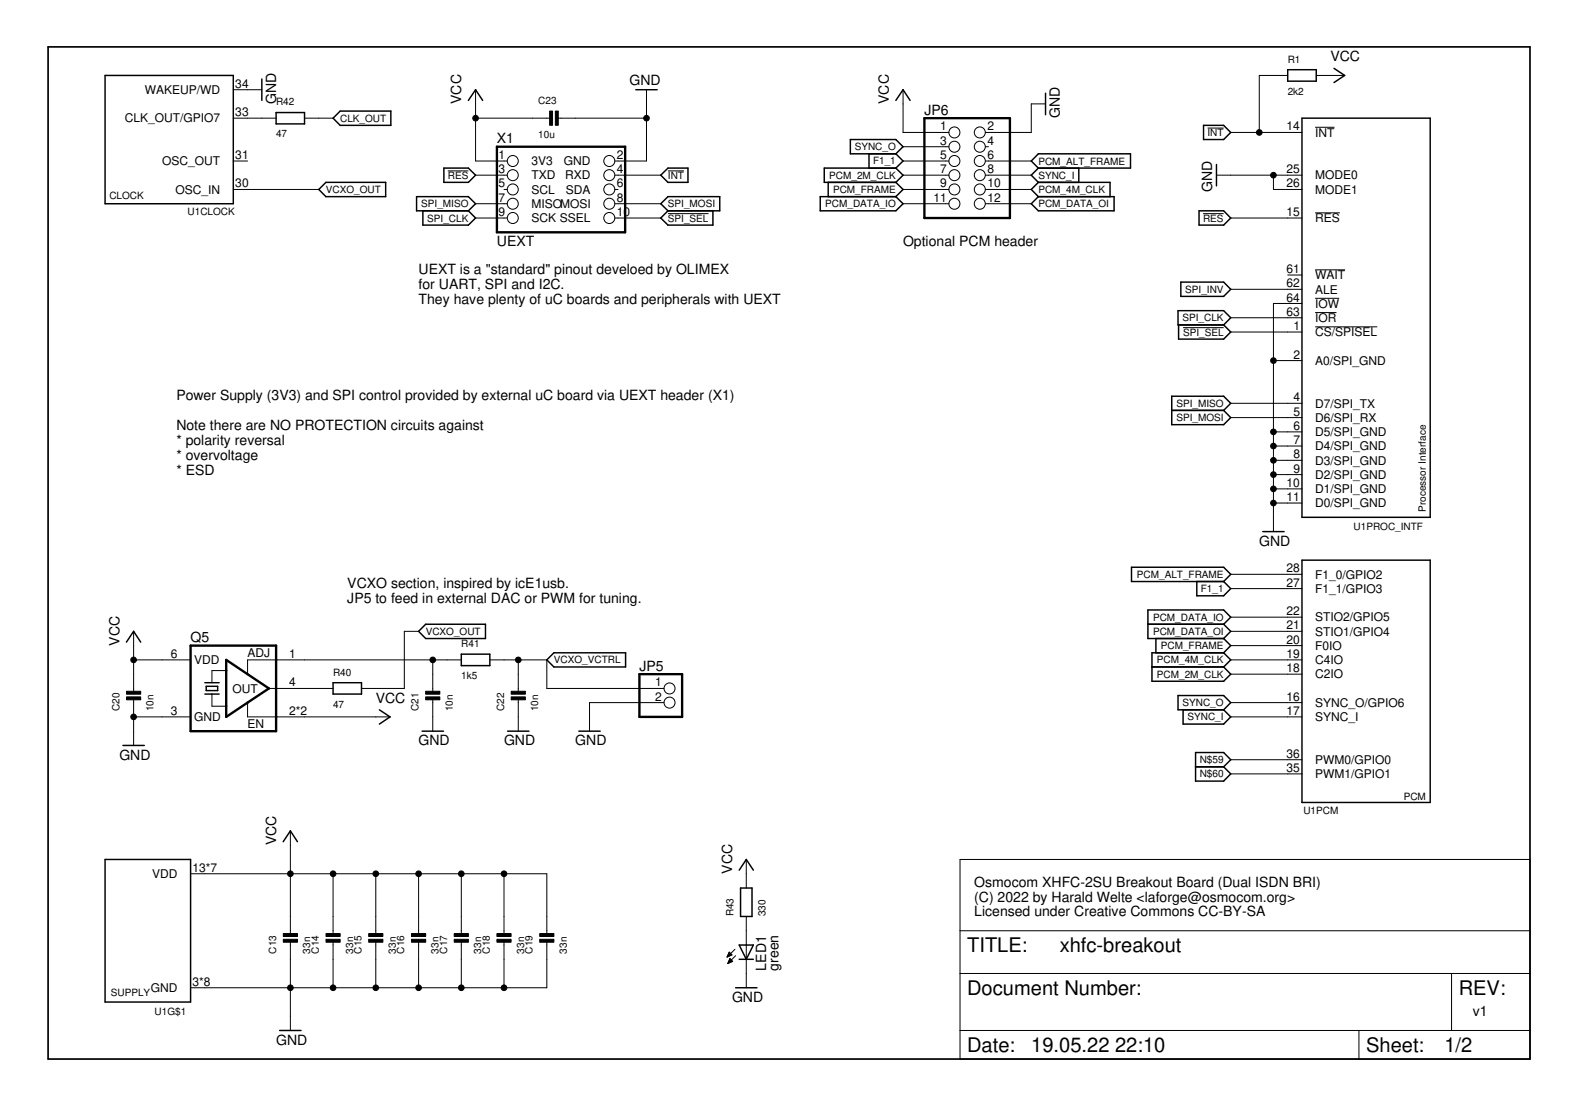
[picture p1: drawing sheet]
<svg xmlns="http://www.w3.org/2000/svg" width="297mm" height="210mm" viewBox="0 0 297 210" stroke-linecap="round" stroke-linejoin="round" font-family="sans-serif">
<g fill="none" stroke="#000" stroke-width=".19">
<path d="M43.9 16.9h5.4M89.6 16.9v13.4h5.9M121.8 16.9v13.4h-6M170.1 16.9v8h8.6M196.9 19.6h-2.7v5.3h-8.6M242.5 14.2h-5.3v10.7M247.9 14.2h5.4M43.9 35.7h16.1M43.9 22.2h8.1M43.9 30.3h2.7M57.4 22.2h5.3M84.3 32.2h3.9"/>
<path d="M89.6 33h5.9M89.6 22.2h14.2M89.6 38.4h5.9M94.9 35.7h.6M104.9 22.2h16.9M115.8 33h8.7M115.8 35.7h.6M115.8 38.4h8.7M125.8 32.2h3M170.1 33h8.6M170.1 35.7h8.6M170.1 30.3h8.6"/>
<path d="M170.1 38.4h8.6M170.1 27.6h8.6M185.6 33h8.6M185.6 35.7h8.6M185.6 30.3h8.6M185.6 38.4h8.6M185.6 27.6h.6M227.5 24.1h3M229.1 33h16.1M231.8 24.9h13.4M239.9 33v2.7h5.3M247.7 24h3.7"/>
<path d="M89.6 41h5.9M115.8 41h8.7M125.8 40.2h7.7M226.6 40.2h3.9M231.8 41h13.4M231.8 54.5h13.4M231.8 59.8h13.4M242.5 51.8h2.7M245.2 57.1h-5.3v43M247.7 40.1h4.7M247.7 50.8h5.7M247.7 56.2h4.5"/>
<path d="M247.7 58.8h4M222.8 61.7h7.7M231.8 62.5h13.4M231.8 75.9h13.4M231.8 78.6h13.4M239.9 67.9h5.3M247.7 61.5h11.7M239.9 81.3h5.3M239.9 84h5.3M239.9 86.7h5.3M239.9 89.3h5.3M239.9 92h5.3"/>
<path d="M239.9 94.7h5.3M25.2 118.9v11.5M78.8 118.9h-2.6v10.7h-8.1M231.8 108.1h13.4M231.8 110.8h13.4M231.8 116.2h13.4M231.8 118.9h13.4M25.2 124.2h10.7M25.2 135h10.7M25.2 131.5v8.8M39.9 130.7v2.2h2.7M42.6 126.2h-2.7v2.3"/>
<path d="M46.6 132.3v2.7h26.9M50.7 129.6h12M81.5 124.2v6.2M81.5 131.5v6.1M86.9 124.2h-40.3v2.7M92.3 124.2h10.7v5.4h22.1M97.6 124.2v6.2M97.6 131.5v6.1M125.1 132.3h-14.1v5.3M231.8 121.5h13.4M231.8 124.2h13.4M231.8 126.9h13.4"/>
<path d="M231.8 132.3h13.4M231.8 135h13.4M54.7 156.4v19.6M231.8 143h13.4M231.8 145.7h13.4M35.9 164.5h67.1v11.5M54.7 177.1v16.9M62.7 164.5v11.5M62.7 177.1v8.8M70.8 164.5v11.5M70.8 177.1v8.8M78.8 164.5v11.5"/>
<path d="M78.8 177.1v8.8M86.9 164.5v11.5M86.9 177.1v8.8M94.9 164.5v11.5M94.9 177.1v8.8M103 177.1v8.8h-67.1M137 180h.4M137.1 179.9h.6M137.1 179.7h.7M137.2 179.6h.5M137.2 179.5h.4M137.3 179.3h.1"/>
<path d="M137.4 179.2l.5 .6-1 .4zM138.4 178.7l-1.5 1.5M138.6 179.9l-1.5 1.5M140.6 161.8v5.4M140.6 172.5v13.4M180.8 161.8h107.4v37.6h-107.4zM180.8 175.2h107.4M137 180.1h.1M137.1 181.3h.3M137.2 181.1h.4M137.2 181h.8M137.3 180.9h.6"/>
<path d="M137.4 180.8h.4M137.4 180.6h.2M137.5 180.5h.1M137.5 180.4l.5 .6-.9 .4zM180.8 183.3h107.4M180.8 194h107.4M256 194v5.4M273.4 183.3v10.7"/>
<circle cx="96.6" cy="35.7" r="1.04"/>
<circle cx="96.6" cy="30.3" r="1.04"/>
<circle cx="96.6" cy="33" r="1.04"/>
<circle cx="96.6" cy="38.4" r="1.04"/>
<circle cx="114.8" cy="30.3" r="1.04"/>
<circle cx="114.8" cy="33" r="1.04"/>
<circle cx="114.8" cy="35.7" r="1.04"/>
<circle cx="114.8" cy="38.4" r="1.04"/>
<circle cx="179.8" cy="35.7" r="1.04"/>
<circle cx="179.8" cy="30.3" r="1.04"/>
<circle cx="179.8" cy="33" r="1.04"/>
<circle cx="179.8" cy="27.6" r="1.04"/>
<circle cx="179.8" cy="38.4" r="1.04"/>
<circle cx="179.8" cy="24.9" r="1.04"/>
<circle cx="184.6" cy="33" r="1.04"/>
<circle cx="184.6" cy="35.7" r="1.04"/>
<circle cx="184.6" cy="27.6" r="1.04"/>
<circle cx="184.6" cy="30.3" r="1.04"/>
<circle cx="184.6" cy="24.9" r="1.04"/>
<circle cx="184.6" cy="38.4" r="1.04"/>
<circle cx="96.6" cy="41" r="1.04"/>
<circle cx="114.8" cy="41" r="1.04"/>
<circle cx="126.1" cy="132.3" r="1.04"/>
<circle cx="126.1" cy="129.6" r="1.04"/>
</g>
<g fill="none" stroke="#000" stroke-width=".28">
<path d="M19.8 14.2h24.1v24.2h-24.1zM49.3 14.9v4M88.2 18.9l1.4-2 1.3 2M119.8 16.9h4M168.7 18.9l1.4-2 1.3 2M196.9 17.5v4.1M242.5 13.1h5.4v2.2h-5.4zM251.3 12.9l2 1.3-2 1.3M52 21.2h5.4v2.1h-5.4zM61.4 34.3h11.2v2.7h-11.2l-1.4-1.3zM62.7 22.2l1.4-1.3h9.5v2.7h-9.5zM78.5 37h9.7l1.4 1.4-1.4 1.3h-9.7z"/>
<path d="M79.7 39.7v2.7h8.5l1.4-1.4-1.4-1.3M83.6 31.6h4.6l1.4 1.4-1.4 1.3h-4.6zM124.5 38.4l1.3-1.4h9.8v2.7h-9.8zM124.5 33l1.3-1.4h3.8v2.7h-3.8zM125.8 39.7l-1.3 1.3 1.3 1.4h8.5v-2.7M154.5 37h14.2l1.4 1.4-1.4 1.3h-14.2zM156 34.3v2.7M160.2 26.3h8.5l1.4 1.3-1.4 1.4h-8.5zM163.7 29v2.6M168.7 31.6h-13.4v2.7h13.4M168.7 29l1.4 1.3-1.4 1.3M168.7 34.3l1.4 1.4-1.4 1.3"/>
<path d="M168.7 31.6l1.4 1.4-1.4 1.3M194.2 38.4l1.4-1.4h14.2v2.7h-14.2zM195.6 34.3h13.5v2.7M195.6 29h17.3v2.6h-17.3l-1.4-1.3zM195.6 34.3l-1.4 1.4 1.4 1.3M195.6 31.6l-1.4 1.4 1.4 1.3M203.2 31.6v2.7M225.8 39.7h4.7l1.3 1.3-1.3 1.4h-4.7zM226.7 23.6h3.8l1.3 1.3-1.3 1.4h-3.8zM229.1 31v4M245.2 22.2h24.2v75.2h-24.2zM221.9 58.5h8.6l1.3 1.3-1.3 1.4h-8.6z"/>
<path d="M222.4 53.1h8.1l1.3 1.4-1.3 1.3h-8.1zM220.7 74.6h9.8l1.3 1.3-1.3 1.4 1.3 1.3-1.3 1.3h-9.8zM220.7 77.3h9.8M222 61.2v2.6h8.5l1.3-1.3-1.3-1.3M80.2 117.5h11.2v2.7h-11.2l-1.4-1.3zM213.1 106.8h17.4l1.3 1.3-1.3 1.4h-17.4zM216.2 117.5h14.3M225.4 109.5v2.7h5.1l1.3-1.4-1.3-1.3M230.5 117.5l1.3-1.3-1.3-1.4h-14.3v5.4h14.3M230.5 117.5l1.3 1.4-1.3 1.3M237.8 100.1h4.1M245.2 105.5h24.2v45.6h-24.2z"/>
<path d="M23.8 120.9l1.4-2 1.3 2M38.6 130.7h2.7M38.6 128.5h2.7M38.8 129.2h2.2v.8h-2.2zM62.7 128.5h5.4v2.2h-5.4zM71.5 133.6l2 1.4-2 1.3M79.5 137.6h4M86.9 123.1h5.4v2.2h-5.4zM95.6 137.6h4M104.3 122.9h13.5v2.7h-13.5l-1.3-1.4zM109 137.6h4.1M217 125.6h13.5"/>
<path d="M217.7 120.2v2.7M221.9 130.9h8.6l1.3 1.4-1.3 1.3h-8.6zM222.8 133.6v2.7h7.7l1.3-1.3-1.3-1.4M230.5 120.2l1.3 1.3-1.3 1.4M230.5 122.9h-13.5v5.3h13.5l1.3-1.3-1.3-1.3M230.5 122.9l1.3 1.3-1.3 1.4M23.2 140.3h4M53.3 158.5l1.4-2.1 1.3 2.1M225.2 141.7h5.3l1.3 1.3-1.3 1.4 1.3 1.3-1.3 1.3h-5.3zM225.2 144.4h5.3M19.8 161.8h16.1v26.8h-16.1zM139.2 177.9h2.7l-1.3 2.7z"/>
<path d="M139.2 163.8l1.4-2 1.3 2M139.5 167.2h2.1v5.3h-2.1zM52.7 194h4M138.6 185.9h4M139.2 180.6h2.7"/>
</g>
<path d="M9.1 8.8h279.1v190.6h-279.1z" fill="none" stroke="#000" stroke-width=".32"/>
<g fill="#000" stroke="#000" stroke-width=".19">
<path d="M103.5 20.9h.6v2.7h-.6zM104.6 20.9h.6v2.7h-.6zM23.8 130.1h2.7v.6h-2.7zM23.8 131.2h2.7v.5h-2.7zM80.2 130.1h2.6v.6h-2.6zM80.2 131.2h2.6v.5h-2.6zM96.3 130.1h2.7v.6h-2.7zM96.3 131.2h2.7v.5h-2.7zM53.4 175.7h2.6v.6h-2.6zM53.4 176.8h2.6v.6h-2.6zM61.4 175.7h2.7v.6h-2.7zM61.4 176.8h2.7v.6h-2.7z"/>
<path d="M69.4 175.7h2.7v.6h-2.7zM69.4 176.8h2.7v.6h-2.7zM77.5 175.7h2.7v.6h-2.7zM77.5 176.8h2.7v.6h-2.7zM85.6 175.7h2.6v.6h-2.6zM85.6 176.8h2.6v.6h-2.6zM93.6 175.7h2.7v.6h-2.7zM93.6 176.8h2.7v.6h-2.7zM101.7 175.7h2.6v.6h-2.6zM101.7 176.8h2.6v.6h-2.6z"/>
</g>
<path d="M93.6 27.6h24.2v16.1h-24.2zM174.1 22.2h16.1v18.8h-16.1zM35.9 121.5h16.1v16.1h-16.1zM42.6 124.2l8.1 5.4-8.1 5.4zM120.4 126.9h8.1v8.1h-8.1z" fill="none" stroke="#000" stroke-width=".44"/>
<g fill="#000" stroke="#000" stroke-width=".19">
<circle cx="89.6" cy="22.2" r=".53"/>
<circle cx="121.8" cy="22.2" r=".53"/>
<circle cx="237.2" cy="24.9" r=".53"/>
<circle cx="239.9" cy="33" r=".53"/>
<circle cx="239.9" cy="67.9" r=".53"/>
<circle cx="239.9" cy="94.7" r=".53"/>
<circle cx="239.9" cy="84" r=".53"/>
<circle cx="239.9" cy="81.3" r=".53"/>
<circle cx="239.9" cy="92" r=".53"/>
<circle cx="239.9" cy="89.3" r=".53"/>
<circle cx="239.9" cy="86.7" r=".53"/>
<circle cx="25.2" cy="135" r=".53"/>
<circle cx="25.2" cy="124.2" r=".53"/>
<circle cx="81.5" cy="124.2" r=".53"/>
<circle cx="97.6" cy="124.2" r=".53"/>
<circle cx="54.7" cy="164.5" r=".53"/>
<circle cx="62.7" cy="164.5" r=".53"/>
<circle cx="70.8" cy="164.5" r=".53"/>
<circle cx="78.8" cy="164.5" r=".53"/>
<circle cx="86.9" cy="164.5" r=".53"/>
<circle cx="94.9" cy="164.5" r=".53"/>
<circle cx="54.7" cy="185.9" r=".53"/>
<circle cx="62.7" cy="185.9" r=".53"/>
<circle cx="70.8" cy="185.9" r=".53"/>
<circle cx="78.8" cy="185.9" r=".53"/>
<circle cx="86.9" cy="185.9" r=".53"/>
<circle cx="94.9" cy="185.9" r=".53"/>
</g>
<g font-size="3.8">
<text x="182.2" y="179.2">TITLE:</text>
<text x="199.6" y="179.2">xhfc-breakout</text>
<text x="182.2" y="187.3">Document Number:</text>
<text x="274.8" y="187.3">REV:</text>
<text x="182.2" y="198">Date:</text>
<text x="194.2" y="198">19.05.22</text>
<text x="210" y="198">22:10</text>
<text x="257.3" y="198">Sheet:</text>
<text x="272.1" y="198">1/2</text>
</g>
<g font-size="2.6">
<text x="250.6" y="11.5">VCC</text>
<text x="118.6" y="16.1">GND</text>
<text x="52" y="19.6" transform="rotate(-90 52 19.6)">GND</text>
<text x="86.9" y="19.6" transform="rotate(-90 86.9 19.6)">VCC</text>
<text x="167.4" y="19.6" transform="rotate(-90 167.4 19.6)">VCC</text>
<text x="174.1" y="21.6">JP6</text>
<text x="199.6" y="22.3" transform="rotate(-90 199.6 22.3)">GND</text>
<text x="93.6" y="26.9">X1</text>
<text x="228.3" y="36.2" transform="rotate(-90 228.3 36.2)">GND</text>
<text x="93.6" y="46.4">UEXT</text>
<text x="170.1" y="46.4">Optional PCM header</text>
<text x="78.8" y="51.5">UEXT is a &quot;standard&quot; pinout develoed by OLIMEX</text>
<text x="78.8" y="54.3">for UART, SPI and I2C.</text>
<text x="78.8" y="57.1">They have plenty of uC boards and peripherals with UEXT</text>
<text x="33.2" y="75.3">Power Supply (3V3) and SPI control provided by external uC board via UEXT header (X1)</text>
<text x="33.2" y="80.9">Note there are NO PROTECTION circuits against</text>
<text x="33.2" y="83.7">* polarity reversal</text>
<text x="33.2" y="86.5">* overvoltage</text>
<text x="33.2" y="89.3">* ESD</text>
<text x="237.2" y="102.8">GND</text>
<text x="65.4" y="110.7">VCXO section, inspired by icE1usb.</text>
<text x="65.4" y="113.5">JP5 to feed in external DAC or PWM for tuning.</text>
<text x="22.5" y="121.5" transform="rotate(-90 22.5 121.5)">VCC</text>
<text x="35.9" y="120.9">Q5</text>
<text x="120.4" y="126.2">JP5</text>
<text x="70.8" y="132.3">VCC</text>
<text x="22.5" y="143">GND</text>
<text x="78.8" y="140.3">GND</text>
<text x="94.9" y="140.3">GND</text>
<text x="108.4" y="140.3">GND</text>
<text x="52" y="159.1" transform="rotate(-90 52 159.1)">VCC</text>
<text x="137.9" y="164.5" transform="rotate(-90 137.9 164.5)">VCC</text>
<text x="183.5" y="166.9">Osmocom XHFC-2SU Breakout Board (Dual ISDN BRI)</text>
<text x="183.5" y="169.7">(C) 2022 by Harald Welte &lt;laforge@osmocom.org&gt;</text>
<text x="183.5" y="172.5">Licensed under Creative Commons CC-BY-SA</text>
<text x="144.3" y="182.7" transform="rotate(-90 144.3 182.7)">LED1</text>
<text x="146.6" y="182.7" transform="rotate(-90 146.6 182.7)">green</text>
<text x="137.9" y="188.6">GND</text>
<text x="277.4" y="191.3">v1</text>
<text x="52" y="196.7">GND</text>
</g>
<g font-size="2.3">
<text x="27.3" y="17.7">WAKEUP/WD</text>
<text x="44.3" y="16.5">34</text>
<text x="23.5" y="23.1">CLK_OUT/GPIO7</text>
<text x="44.3" y="21.9">33</text>
<text x="44.3" y="29.9">31</text>
<text x="93.9" y="29.9">1</text>
<text x="116.2" y="29.9">2</text>
<text x="177.1" y="24.6">1</text>
<text x="177.1" y="27.2">3</text>
<text x="177.1" y="29.9">5</text>
<text x="186" y="24.6">2</text>
<text x="186" y="27.2">4</text>
<text x="186" y="29.9">6</text>
<text x="242.3" y="24.6">14</text>
<text x="247.7" y="25.7">INT</text>
<text x="30.5" y="31.1">OSC_OUT</text>
<text x="44.3" y="35.3">30</text>
<text x="93.9" y="32.6">3</text>
<text x="93.9" y="35.3">5</text>
<text x="100.1" y="31.1">3V3</text>
<text x="100.1" y="33.8">TXD</text>
<text x="106.2" y="31.1">GND</text>
<text x="106.5" y="33.8">RXD</text>
<text x="116.2" y="32.6">4</text>
<text x="116.2" y="35.3">6</text>
<text x="177.1" y="32.6">7</text>
<text x="177.1" y="35.3">9</text>
<text x="186" y="32.6">8</text>
<text x="186" y="35.3">10</text>
<text x="242.3" y="32.6">25</text>
<text x="242.3" y="35.3">26</text>
<text x="247.7" y="33.8">MODE0</text>
<text x="33.1" y="36.5">OSC_IN</text>
<text x="93.9" y="38">7</text>
<text x="93.9" y="40.7">9</text>
<text x="100.1" y="36.5">SCL</text>
<text x="100.1" y="39.2">MISOMOSI</text>
<text x="100.1" y="41.8">SCK SSEL</text>
<text x="106.6" y="36.5">SDA</text>
<text x="116.2" y="38">8</text>
<text x="116.2" y="40.7">10</text>
<text x="175.8" y="38">11</text>
<text x="186" y="38">12</text>
<text x="242.3" y="40.7">15</text>
<text x="247.7" y="36.5">MODE1</text>
<text x="247.7" y="41.8">RES</text>
<text x="242.3" y="51.4">61</text>
<text x="247.7" y="52.6">WAIT</text>
<text x="242.3" y="54.1">62</text>
<text x="242.3" y="56.8">64</text>
<text x="242.3" y="59.4">63</text>
<text x="247.7" y="55.3">ALE</text>
<text x="247.7" y="57.9">IOW</text>
<text x="243.6" y="62.1">1</text>
<text x="247.7" y="60.6">IOR</text>
<text x="247.7" y="63.3">CS/SPISEL</text>
<text x="243.6" y="67.5">2</text>
<text x="247.7" y="68.7">A0/SPI_GND</text>
<text x="243.6" y="75.5">4</text>
<text x="247.7" y="76.7">D7/SPI_TX</text>
<text x="243.6" y="78.2">5</text>
<text x="243.6" y="80.9">6</text>
<text x="243.6" y="83.6">7</text>
<text x="247.7" y="79.4">D6/SPI_RX</text>
<text x="247.7" y="82.1">D5/SPI_GND</text>
<text x="243.6" y="86.3">8</text>
<text x="243.6" y="89">9</text>
<text x="247.7" y="84.8">D4/SPI_GND</text>
<text x="247.7" y="87.5">D3/SPI_GND</text>
<text x="242.3" y="91.6">10</text>
<text x="242.3" y="94.3">11</text>
<text x="247.7" y="90.1">D2/SPI_GND</text>
<text x="247.7" y="92.8">D1/SPI_GND</text>
<text x="247.7" y="95.5">D0/SPI_GND</text>
<text x="242.3" y="107.8">28</text>
<text x="242.3" y="110.4">27</text>
<text x="247.7" y="108.9">F1_0/GPIO2</text>
<text x="247.7" y="111.6">F1_1/GPIO3</text>
<text x="242.3" y="115.8">22</text>
<text x="242.3" y="118.5">21</text>
<text x="247.7" y="117">STIO2/GPIO5</text>
<text x="247.7" y="119.7">STIO1/GPIO4</text>
<text x="32.2" y="123.9">6</text>
<text x="36.6" y="125">VDD</text>
<text x="46.6" y="123.7">ADJ</text>
<text x="54.5" y="123.9">1</text>
<text x="242.3" y="121.2">20</text>
<text x="242.3" y="123.9">19</text>
<text x="247.7" y="122.3">F0IO</text>
<text x="247.7" y="125">C4IO</text>
<text x="43.8" y="130.4">OUT</text>
<text x="54.5" y="129.2">4</text>
<text x="123.4" y="129.2">1</text>
<text x="123.4" y="131.9">2</text>
<text x="242.3" y="126.5">18</text>
<text x="242.3" y="131.9">16</text>
<text x="247.7" y="127.7">C2IO</text>
<text x="32.2" y="134.6">3</text>
<text x="36.6" y="135.8">GND</text>
<text x="46.6" y="137.1">EN</text>
<text x="54.5" y="134.6">2*2</text>
<text x="242.3" y="134.6">17</text>
<text x="247.7" y="133.1">SYNC_O/GPIO6</text>
<text x="247.7" y="135.8">SYNC_I</text>
<text x="242.3" y="142.6">36</text>
<text x="247.7" y="143.8">PWM0/GPIO0</text>
<text x="242.3" y="145.3">35</text>
<text x="247.7" y="146.5">PWM1/GPIO1</text>
<text x="28.6" y="165.3">VDD</text>
<text x="36.3" y="164.1">13*7</text>
<text x="36.3" y="185.6">3*8</text>
<text x="28.4" y="186.8">GND</text>
</g>
<g font-size="1.9">
<text x="242.6" y="11.8">R1</text>
<text x="242.6" y="17.8">2k2</text>
<text x="52" y="19.8">R42</text>
<text x="64.1" y="22.9">CLK_OUT</text>
<text x="101.4" y="19.6">C23</text>
<text x="52" y="25.9">47</text>
<text x="101.4" y="26">10u</text>
<text x="161" y="28.3">SYNC_O</text>
<text x="227.4" y="25.6">INT</text>
<text x="84.4" y="33.6">RES</text>
<text x="125.8" y="33.7">INT</text>
<text x="156.2" y="33.6">PCM_2M_CLK</text>
<text x="164.5" y="31">F1_1</text>
<text x="195.6" y="31">PCM_ALT_FRAME</text>
<text x="195.6" y="33.7">SYNC_I</text>
<text x="20.6" y="37.5">CLOCK</text>
<text x="35.3" y="40.5">U1CLOCK</text>
<text x="61.4" y="36.3">VCXO_OUT</text>
<text x="79.3" y="39">SPI_MISO</text>
<text x="80.5" y="41.7">SPI_CLK</text>
<text x="125.8" y="41.7">SPI_SEL</text>
<text x="125.8" y="39">SPI_MOSI</text>
<text x="155.5" y="39">PCM_DATA_IO</text>
<text x="156.9" y="36.3">PCM_FRAME</text>
<text x="195.6" y="39">PCM_DATA_OI</text>
<text x="195.6" y="36.3">PCM_4M_CLK</text>
<text x="226.6" y="41.7">RES</text>
<text x="223.3" y="55.1">SPI_INV</text>
<text x="222.7" y="60.5">SPI_CLK</text>
<text x="222.8" y="63.2">SPI_SEL</text>
<text x="221.6" y="76.6">SPI_MISO</text>
<text x="221.6" y="79.3">SPI_MOSI</text>
<text x="255" y="99.8">U1PROC_INTF</text>
<text x="268.6" y="96.3" transform="rotate(-90 268.6 96.3)">Processor Interface</text>
<text x="214.2" y="108.8">PCM_ALT_FRAME</text>
<text x="226.2" y="111.5">F1_1</text>
<text x="80.2" y="119.5">VCXO_OUT</text>
<text x="217.2" y="116.8">PCM_DATA_IO</text>
<text x="217.2" y="119.5">PCM_DATA_OI</text>
<text x="86.9" y="121.8">R41</text>
<text x="104.3" y="124.9">VCXO_VCTRL</text>
<text x="217.9" y="124.9">PCM_4M_CLK</text>
<text x="218.6" y="122.2">PCM_FRAME</text>
<text x="62.7" y="127.2">R40</text>
<text x="86.9" y="127.9">1k5</text>
<text x="217.9" y="127.6">PCM_2M_CLK</text>
<text x="22.5" y="133.9" transform="rotate(-90 22.5 133.9)">C20</text>
<text x="28.9" y="133.9" transform="rotate(-90 28.9 133.9)">10n</text>
<text x="62.7" y="133.2">47</text>
<text x="78.8" y="133.9" transform="rotate(-90 78.8 133.9)">C21</text>
<text x="85.3" y="133.9" transform="rotate(-90 85.3 133.9)">10n</text>
<text x="94.9" y="133.9" transform="rotate(-90 94.9 133.9)">C22</text>
<text x="101.4" y="133.9" transform="rotate(-90 101.4 133.9)">10n</text>
<text x="222.7" y="132.9">SYNC_O</text>
<text x="223.7" y="135.6">SYNC_I</text>
<text x="226" y="143.7">N$59</text>
<text x="226" y="146.4">N$60</text>
<text x="245.5" y="153.2">U1PCM</text>
<text x="264.4" y="150.5">PCM</text>
<text x="138.2" y="172.5" transform="rotate(-90 138.2 172.5)">R43</text>
<text x="144.2" y="172.5" transform="rotate(-90 144.2 172.5)">330</text>
<text x="52" y="179.5" transform="rotate(-90 52 179.5)">C13</text>
<text x="58.4" y="179.5" transform="rotate(-90 58.4 179.5)">33n</text>
<text x="60.1" y="179.5" transform="rotate(-90 60.1 179.5)">C14</text>
<text x="66.5" y="179.5" transform="rotate(-90 66.5 179.5)">33n</text>
<text x="68.1" y="179.5" transform="rotate(-90 68.1 179.5)">C15</text>
<text x="74.5" y="179.5" transform="rotate(-90 74.5 179.5)">33n</text>
<text x="76.2" y="179.5" transform="rotate(-90 76.2 179.5)">C16</text>
<text x="82.6" y="179.5" transform="rotate(-90 82.6 179.5)">33n</text>
<text x="84.2" y="179.5" transform="rotate(-90 84.2 179.5)">C17</text>
<text x="90.6" y="179.5" transform="rotate(-90 90.6 179.5)">33n</text>
<text x="92.3" y="179.5" transform="rotate(-90 92.3 179.5)">C18</text>
<text x="98.7" y="179.5" transform="rotate(-90 98.7 179.5)">33n</text>
<text x="100.3" y="179.5" transform="rotate(-90 100.3 179.5)">C19</text>
<text x="106.8" y="179.5" transform="rotate(-90 106.8 179.5)">33n</text>
<text x="20.9" y="187.6">SUPPLY</text>
<text x="29.1" y="191">U1G$1</text>
</g>
</svg>
